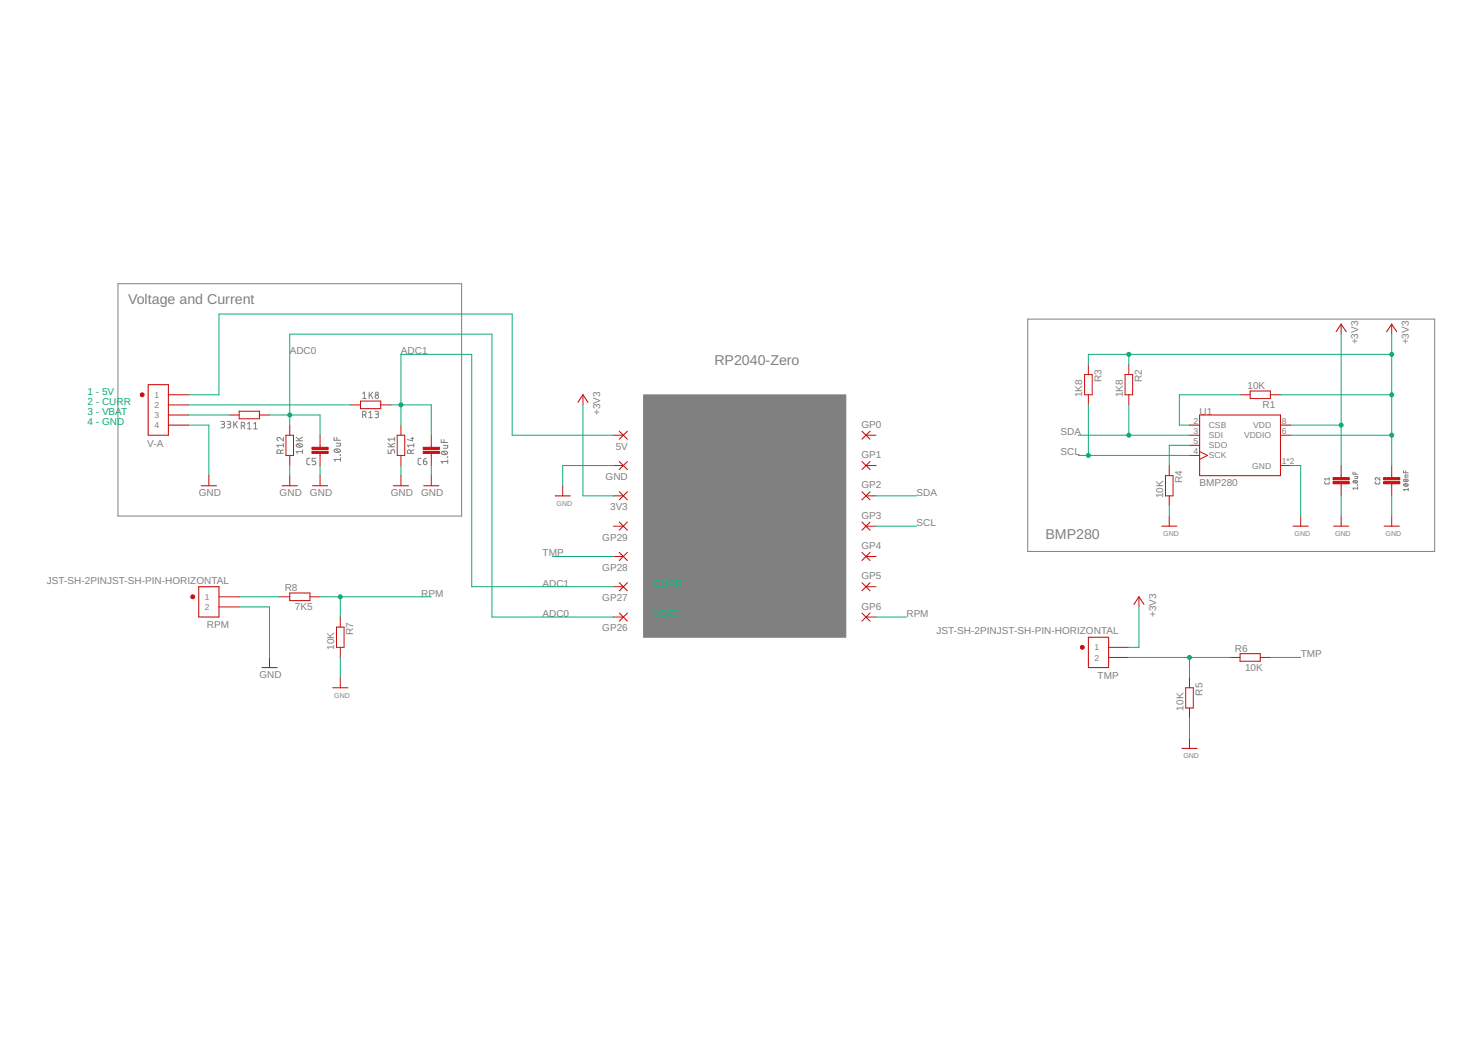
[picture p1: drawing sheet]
<svg xmlns="http://www.w3.org/2000/svg" width="297mm" height="210mm" viewBox="0 0 297 210" stroke-linecap="round" stroke-linejoin="round" font-family="sans-serif">
<g fill="none" stroke="#808080" stroke-width=".2">
<path d="M23.7 57h69.1v46.8h-69.1zM72.9 79.1l.3-.3v1.3M74.2 78.8v1.3M74.5 79.3l.4 .8M74.9 78.8l-.7 .8M206.5 64.2h81.8v46.7h-81.8zM44.4 84.7l.6 .1 .1 .1-.1 .4h-.4M44.8 85.3a.36 .36 0 0 1 .3 .4 .36 .36 0 0 1-.3 .3h-.4M45.7 84.7l.5 .1 .2 .1-.2 .4h-.4M46 85.3a.36 .36 0 0 1 .4 .4 .36 .36 0 0 1-.4 .3h-.3M47 84.7v1.3M47.2 85.2l.5 .8"/>
<path d="M47.7 84.7l-.7 .8M48.5 85.6h.4a.36 .36 0 0 0 .3-.3 .36 .36 0 0 0-.3-.4h-.4v1.3M48.9 85.6l.3 .6M49.7 85.2l.4-.3v1.3M49.7 86.2h.8M51 86.2h.7M51 85.2l.4-.3v1.3M56.4 91.1v-.3a.36 .36 0 0 0-.4-.4 .36 .36 0 0 0-.4 .4v.3h1.4M57 87.9v.7l-.8-.6a.35 .35 0 0 0-.5 .1 .35 .35 0 0 0 .2 .5M57 89.5h-1.4l.3 .4M57 90.4l-.6 .3M57 89.2v.7"/>
<path d="M59.5 88.6h1.3M59.5 87.9l.8 .7M59.6 89.4a.73 .73 0 0 1 1.2 .3 .7 .7 0 0 1-.7 .2 .7 .7 0 0 1-.6-.4zM59.8 89.3l.7 .6M60.8 90.8h-1.3l.3 .4M60.8 90.4v.8M60.8 87.9l-.8 .4M62.3 92.1l-.4 .1-.2 .2v.9l.6 .1M63.5 92.1h-.8v.6h.5a.37 .37 0 0 1 .3 .4 .37 .37 0 0 1-.3 .3h-.5M67.1 87.9v.6h1.3M67.2 90.4a.71 .71 0 0 1 1.2 .3 .7 .7 0 0 1-.7 .3 .7 .7 0 0 1-.5-.5zM67.4 90.3l.7 .6"/>
<path d="M67.6 89.1h.8l-.1 .6h-.7M67.7 87.9v.6M68.4 91.5h.1M68.4 92.4h-1.3l.3 .3M68.4 92v.7M72.9 83.4h.3a.36 .36 0 0 0 .4-.3 .36 .36 0 0 0-.4-.4h-.3v1.3M72.9 80.1h.7M73.3 83.4l.3 .6M74.1 83l.4-.3v1.3M74.1 84h.7M75.4 82.7h.5l.2 .2-.2 .3-.4 .1M75.7 83.3a.36 .36 0 0 1 .4 .3 .36 .36 0 0 1-.4 .4h-.3"/>
<path d="M78 90.4v.7h.6v-.4a.38 .38 0 0 1 .3-.3 .38 .38 0 0 1 .4 .3v.4M78 89.8h1.3M78 89.1l.8 .7M79.3 87.9v.7M79.3 89.1l-.8 .5M79.3 88.3h-1.3l.3 .3M82.6 91.1v-.3a.36 .36 0 0 0-.4-.4 .36 .36 0 0 0-.3 .4v.3h1.3M82.6 88.1h.6M82.9 87.9v.7l-1-.2M83.2 89.5h-1.3l.2 .4M83.2 90.4l-.6 .3M83.2 89.2v.7"/>
<path d="M84.6 92.1l-.4 .1-.2 .2 .1 .9 .5 .1M85.1 92.7h.4a.36 .36 0 0 1 .3 .4 .36 .36 0 0 1-.4 .3 .36 .36 0 0 1-.3-.3zM85.7 92.1l-.5 .3-.1 .3M88.7 88.4v.6h1.3M88.8 90.9a.71 .71 0 0 1 1.1 .3 .7 .7 0 0 1-.7 .3 .7 .7 0 0 1-.5-.5zM89 90.8l.7 .5M89.1 89.6h.9l-.1 .5h-.8M89.2 88.4v.6M89.9 91.9l.1 .1zM90 92.8h-1.3l.3 .4M90 92.4v.8M266.2 96.9v.3l.2 .1h.6l.1-.4"/>
<path d="M267.1 96v.5M267.1 96.3h-.9l.2 .2M271.9 94.9v.4h1M271.9 96.8a.49 .49 0 0 1 .6-.2 .49 .49 0 0 1 .3 .4 .49 .49 0 0 1-.5 .2 .49 .49 0 0 1-.4-.4zM272.1 96.7l.5 .4M272.2 95.8h.7l-.1 .4h-.6M272.3 94.9v.4M272.9 97.5h.1M272.9 98.1h-1l.2 .3M272.9 97.9v.5M276.4 96.9v.3l.2 .1h.6l.1-.4M277.3 96v.5l-.5-.4a.26 .26 0 0 0-.4 .1 .26 .26 0 0 0 .2 .3"/>
<path d="M282.1 94.6v.5h.9M282.1 97.4a.49 .49 0 0 1 .5-.2 .49 .49 0 0 1 .4 .4 .49 .49 0 0 1-.5 .2 .49 .49 0 0 1-.4-.4zM282.1 96.5a.49 .49 0 0 1 .5-.2 .49 .49 0 0 1 .4 .4 .49 .49 0 0 1-.5 .2 .49 .49 0 0 1-.4-.4zM282.3 97.3l.5 .4M282.3 96.4l.5 .4M282.5 94.6v.5M283 95.5h-.5l-.1 .2v.2h.6M283 98.4h-.9l.2 .3M283 98.2v.5"/>
<circle cx="75.7" cy="79.8" r=".36"/>
<circle cx="75.7" cy="79.1" r=".29"/>
</g>
<path d="M129.3 79.4h40.7v48.7h-40.7z" fill="#808080" stroke="#808080" stroke-width=".2"/>
<g fill="none" stroke="#c90d0c" stroke-width=".21">
<path d="M29.8 77.3h4v10.2h-4zM268.5 66.7l1-1.5 1.1 1.5M278.7 66.7l1-1.5 1 1.5M40.4 97.7h3.1M56.7 97.7h3.1M62.8 97.7h3M79.1 97.7h3M85.2 97.7h3M111.6 99.7h3M116.1 80.9l1.1-1.5 1 1.5M124.5 86.7l1.6 1.6M124.5 92.8l1.6 1.6"/>
<path d="M124.5 98.9l1.6 1.6M126.1 86.7l-1.6 1.6M126.1 92.8l-1.6 1.6M126.1 98.9l-1.6 1.6M173.2 98.9l1.7 1.6M173.2 92.8l1.7 1.6M173.2 86.7l1.7 1.6M174.9 98.9l-1.7 1.6M174.9 92.8l-1.7 1.6M174.9 86.7l-1.7 1.6M241.1 83.4h16.2v12.2h-16.2zM39.9 118h4.1v6.1h-4.1z"/>
<path d="M124.5 105l1.6 1.6M124.5 111.1l1.6 1.6M124.5 117.2l1.6 1.6M126.1 105l-1.6 1.6M126.1 111.1l-1.6 1.6M126.1 117.2l-1.6 1.6M173.2 117.2l1.7 1.6M173.2 111.1l1.7 1.6M173.2 105l1.7 1.6M174.9 117.2l-1.7 1.6M174.9 111.1l-1.7 1.6M174.9 105l-1.7 1.6"/>
<path d="M233.5 105.8h3M259.9 105.8h3M268 105.8h3.1M278.2 105.8h3M52.6 134.2h3.1M66.9 138.3h3M124.5 123.3l1.6 1.6M126.1 123.3l-1.6 1.6M173.2 123.3l1.7 1.6M174.9 123.3l-1.7 1.6M218.7 128.1h4.1v6.1h-4.1zM227.9 121.5l1-1.5 1 1.5"/>
<path d="M237.5 150.5h3.1"/>
</g>
<g fill="none" stroke="#c90d0c" stroke-width=".2">
<path d="M33.8 79.4h4.1M117.2 79.4v2M218 75.3h1.5v4.1h-1.5zM218.7 73.3v2M218.7 79.4v2M226.1 75.3h1.5v4.1h-1.5zM226.9 73.3v2M226.9 79.4v2M249.2 79.4h2M251.2 78.6h4.1v1.5h-4.1zM255.3 79.4h2M269.5 65.2v2"/>
<path d="M279.7 65.2v2M33.8 85.5h4.1M33.8 81.4h4.1M33.8 83.4h4.1M42 95.6v2.1M46 83.4h2.1M48.1 82.7h4v1.5h-4zM52.1 83.4h2.1M57.5 87.5h1.5v4.1h-1.5zM58.2 85.5v2M58.2 91.6v2M58.2 95.6v2.1"/>
<path d="M64.3 87.5v2.4M64.3 91.2v2.4M64.3 95.6v2.1M70.4 81.4h2.1M72.5 80.6h4v1.6h-4zM76.5 81.4h2M79.8 87.5h1.5v4.1h-1.5zM80.6 85.5v2M80.6 91.6v2M80.6 95.6v2.1M86.7 87.5v2.4M86.7 91.2v2.4"/>
<path d="M86.7 95.6v2.1M113.1 97.7v2M123.3 87.5h2M123.3 93.6h2M123.3 99.7h2M174 87.5h2.1M174 93.6h2.1M174 99.7h2.1M234.2 95.6h1.6v4.1h-1.6zM235 93.6v2M235 99.7v2M239.1 87.5h2"/>
<path d="M239.1 85.5h2M239.1 89.5h2M239.1 91.6h2M241.1 90.8l1.6 .8-1.6 .8M257.3 87.5h2.1M257.3 93.6h2.1M257.3 85.5h2.1M269.5 93.6v2.4M269.5 97.3v2.4M279.7 93.6v2.4M279.7 97.3v2.4M44 120h4.1"/>
<path d="M56.2 120h2M58.2 119.2h4.1v1.6h-4.1zM62.3 120h2M123.3 105.8h2M123.3 111.9h2M123.3 118h2M174 105.8h2.1M174 111.9h2.1M174 118h2.1M228.9 120v2M235 103.8v2M261.4 103.8v2"/>
<path d="M269.5 103.8v2M279.7 103.8v2M44 122h4.1M54.2 132.2v2M67.6 126.1h1.6v4.1h-1.6zM68.4 124.1v2M68.4 130.2v2M68.4 136.2v2.1M123.3 124.1h2M174 124.1h2.1M222.8 130.2h4.1M222.8 132.2h4.1"/>
<path d="M238.3 138.3h1.5v4h-1.5zM239.1 136.2v2.1M247.2 132.2h2M249.2 131.4h4.1v1.5h-4.1zM253.3 132.2h2M239.1 142.3v2.1M239.1 148.4v2.1"/>
</g>
<g fill="#c90d0c" stroke="#c90d0c" stroke-width=".2">
<path d="M267.9 96.8h3.3v.5h-3.3z"/>
<path d="M267.9 96h3.3v.5h-3.3z"/>
<path d="M278.1 96.8h3.2v.5h-3.2z"/>
<path d="M278.1 96h3.2v.5h-3.2z"/>
<path d="M62.7 89.9h3.3v.5h-3.3z"/>
<path d="M62.7 90.7h3.3v.5h-3.3z"/>
<path d="M85 89.9h3.3v.5h-3.3z"/>
<path d="M85 90.7h3.3v.5h-3.3z"/>
</g>
<g fill="#c90d0c" stroke="#c90d0c" stroke-width=".2">
<circle cx="217.5" cy="130.2" r=".4"/>
<circle cx="28.6" cy="79.4" r=".4"/>
<circle cx="38.7" cy="120" r=".4"/>
</g>
<g fill="none" stroke="#0dab76" stroke-width=".2">
<path d="M37.9 79.4h6.1v-16.3h58.9v24.4h20.4M226.9 71.2v2.1M249.2 79.4h-12.2v6.1h2.1M257.3 79.4h22.4M269.5 67.2v26.4M279.7 67.2v26.4M279.7 71.2h-61v2.1M37.9 85.5h4.1v10.1M37.9 83.4h8.1M37.9 81.4h32.5M54.2 83.4h10.1v4.1M58.2 85.5v-18.3h40.7v56.9h24.4"/>
<path d="M58.2 93.6v2M64.3 93.6v2M78.5 81.4h8.2v6.1M80.6 85.5v-14.3h14.2v46.8h28.5M80.6 93.6v2M86.7 93.6v2M117.2 81.4v18.3h6.1M123.3 93.6h-10.2v4.1M176.1 99.7h8.1M216.7 87.5h22.4M216.7 91.6h22.4M218.7 81.4v10.2"/>
<path d="M226.9 81.4v6.1M239.1 89.5h-4.1v4.1M259.4 93.6h2v10.2M259.4 85.5h10.1M259.4 87.5h20.3M269.5 99.7v4.1M279.7 99.7v4.1M48.1 120h8.1M64.3 120h22.4M68.4 120v4.1M111.1 111.9h12.2M176.1 105.8h8.1"/>
<path d="M235 101.7v2.1M48.1 122h6.1v10.2M68.4 132.2v4M176.1 124.1h6.1M226.9 132.2h20.3M228.9 122v8.2h-2M239.1 132.2v4M255.3 132.2h6.1M239.1 144.4v4"/>
</g>
<g fill="#0dab76" stroke="#0dab76" stroke-width=".2">
<circle cx="269.5" cy="85.5" r=".4"/>
<circle cx="279.7" cy="87.5" r=".4"/>
<circle cx="279.7" cy="79.4" r=".4"/>
<circle cx="226.9" cy="71.2" r=".4"/>
<circle cx="279.7" cy="71.2" r=".4"/>
<circle cx="226.9" cy="87.5" r=".4"/>
<circle cx="218.7" cy="91.6" r=".4"/>
<circle cx="239.1" cy="132.2" r=".4"/>
<circle cx="58.2" cy="83.4" r=".4"/>
<circle cx="80.6" cy="81.4" r=".4"/>
<circle cx="68.4" cy="120" r=".4"/>
</g>
<g font-size="2.9" fill="#808080">
<text x="25.7" y="61.1">Voltage and Current</text>
<text x="143.6" y="73.3">RP2040-Zero</text>
<text x="210.1" y="108.3">BMP280</text>
</g>
<g font-size="2" fill="#808080">
<text x="58.2" y="71.3">ADC0</text>
<text x="80.6" y="71.3">ADC1</text>
<text x="273" y="69.2" transform="rotate(-90 273 69.2)">+3V3</text>
<text x="283.1" y="69.2" transform="rotate(-90 283.1 69.2)">+3V3</text>
<text x="221.4" y="76.9" transform="rotate(-90 221.4 76.9)">R3</text>
<text x="229.5" y="76.9" transform="rotate(-90 229.5 76.9)">R2</text>
<text x="120.6" y="83.4" transform="rotate(-90 120.6 83.4)">+3V3</text>
<text x="217.5" y="79.9" transform="rotate(-90 217.5 79.9)">1K8</text>
<text x="225.6" y="79.9" transform="rotate(-90 225.6 79.9)">1K8</text>
<text x="241.1" y="83.4">U1</text>
<text x="250.7" y="78.2">10K</text>
<text x="253.7" y="82">R1</text>
<text x="29.6" y="89.9">V-A</text>
<text x="173.1" y="86">GP0</text>
<text x="213.2" y="87.5">SDA</text>
<text x="123.7" y="90.4">5V</text>
<text x="173.1" y="92.1">GP1</text>
<text x="213.2" y="91.6">SCL</text>
<text x="39.9" y="99.7">GND</text>
<text x="56.2" y="99.7">GND</text>
<text x="62.3" y="99.7">GND</text>
<text x="78.6" y="99.7">GND</text>
<text x="84.6" y="99.7">GND</text>
<text x="121.7" y="96.5">GND</text>
<text x="173.1" y="98.2">GP2</text>
<text x="184.2" y="99.7">SDA</text>
<text x="233.8" y="100.2" transform="rotate(-90 233.8 100.2)">10K</text>
<text x="237.6" y="97.2" transform="rotate(-90 237.6 97.2)">R4</text>
<text x="241.1" y="97.7">BMP280</text>
<text x="122.6" y="102.6">3V3</text>
<text x="173.1" y="104.3">GP3</text>
<text x="184.2" y="105.8">SCL</text>
<text x="109" y="111.9">TMP</text>
<text x="121.1" y="108.7">GP29</text>
<text x="173.1" y="110.4">GP4</text>
<text x="9.4" y="117.4">JST-SH-2PINJST-SH-PIN-HORIZONTAL</text>
<text x="57.2" y="118.8">R8</text>
<text x="109" y="118">ADC1</text>
<text x="121.1" y="114.8">GP28</text>
<text x="173.1" y="116.5">GP5</text>
<text x="59.3" y="122.6">7K5</text>
<text x="84.6" y="120">RPM</text>
<text x="109" y="124.1">ADC0</text>
<text x="121.1" y="120.9">GP27</text>
<text x="173.1" y="122.6">GP6</text>
<text x="182.2" y="124.1">RPM</text>
<text x="232.3" y="124.1" transform="rotate(-90 232.3 124.1)">+3V3</text>
<text x="41.6" y="126.3">RPM</text>
<text x="67.2" y="130.7" transform="rotate(-90 67.2 130.7)">10K</text>
<text x="71" y="127.7" transform="rotate(-90 71 127.7)">R7</text>
<text x="121.1" y="127">GP26</text>
<text x="188.2" y="127.5">JST-SH-2PINJST-SH-PIN-HORIZONTAL</text>
<text x="248.2" y="131">R6</text>
<text x="52.1" y="136.2">GND</text>
<text x="220.6" y="136.4">TMP</text>
<text x="250.2" y="134.8">10K</text>
<text x="261.4" y="132.2">TMP</text>
<text x="237.8" y="142.9" transform="rotate(-90 237.8 142.9)">10K</text>
<text x="241.7" y="139.8" transform="rotate(-90 241.7 139.8)">R5</text>
</g>
<g font-size="2" fill="#0dab76">
<text x="17.6" y="79.4">1 - 5V</text>
<text x="17.6" y="81.4">2 - CURR</text>
<text x="17.6" y="83.4">3 - VBAT</text>
<text x="17.6" y="85.5">4 - GND</text>
<text x="131.4" y="118">CURR</text>
<text x="131.4" y="124.1">VBAT</text>
</g>
<g font-size="1.7" fill="#808080">
<text x="31" y="80">1</text>
<text x="31" y="82">2</text>
<text x="31" y="84.1">3</text>
<text x="31" y="86.1">4</text>
<text x="239.8" y="89.3">5</text>
<text x="239.8" y="87.2">3</text>
<text x="239.8" y="85.2">2</text>
<text x="243" y="88.1">SDI</text>
<text x="243" y="86.1">CSB</text>
<text x="250.1" y="88.1">VDDIO</text>
<text x="251.9" y="86.1">VDD</text>
<text x="257.6" y="85.2">8</text>
<text x="257.6" y="87.2">6</text>
<text x="239.8" y="91.3">4</text>
<text x="243" y="90.1">SDO</text>
<text x="243" y="92.2">SCK</text>
<text x="251.7" y="94.2">GND</text>
<text x="257.6" y="93.3">1*2</text>
<text x="41.2" y="120.6">1</text>
<text x="41.2" y="122.7">2</text>
<text x="220" y="130.8">1</text>
<text x="220" y="132.8">2</text>
</g>
<g font-size="1.4" fill="#808080">
<text x="111.9" y="101.7">GND</text>
<text x="233.8" y="107.8">GND</text>
<text x="260.2" y="107.8">GND</text>
<text x="268.3" y="107.8">GND</text>
<text x="278.5" y="107.8">GND</text>
<text x="67.2" y="140.3">GND</text>
<text x="237.8" y="152.5">GND</text>
</g>
</svg>
